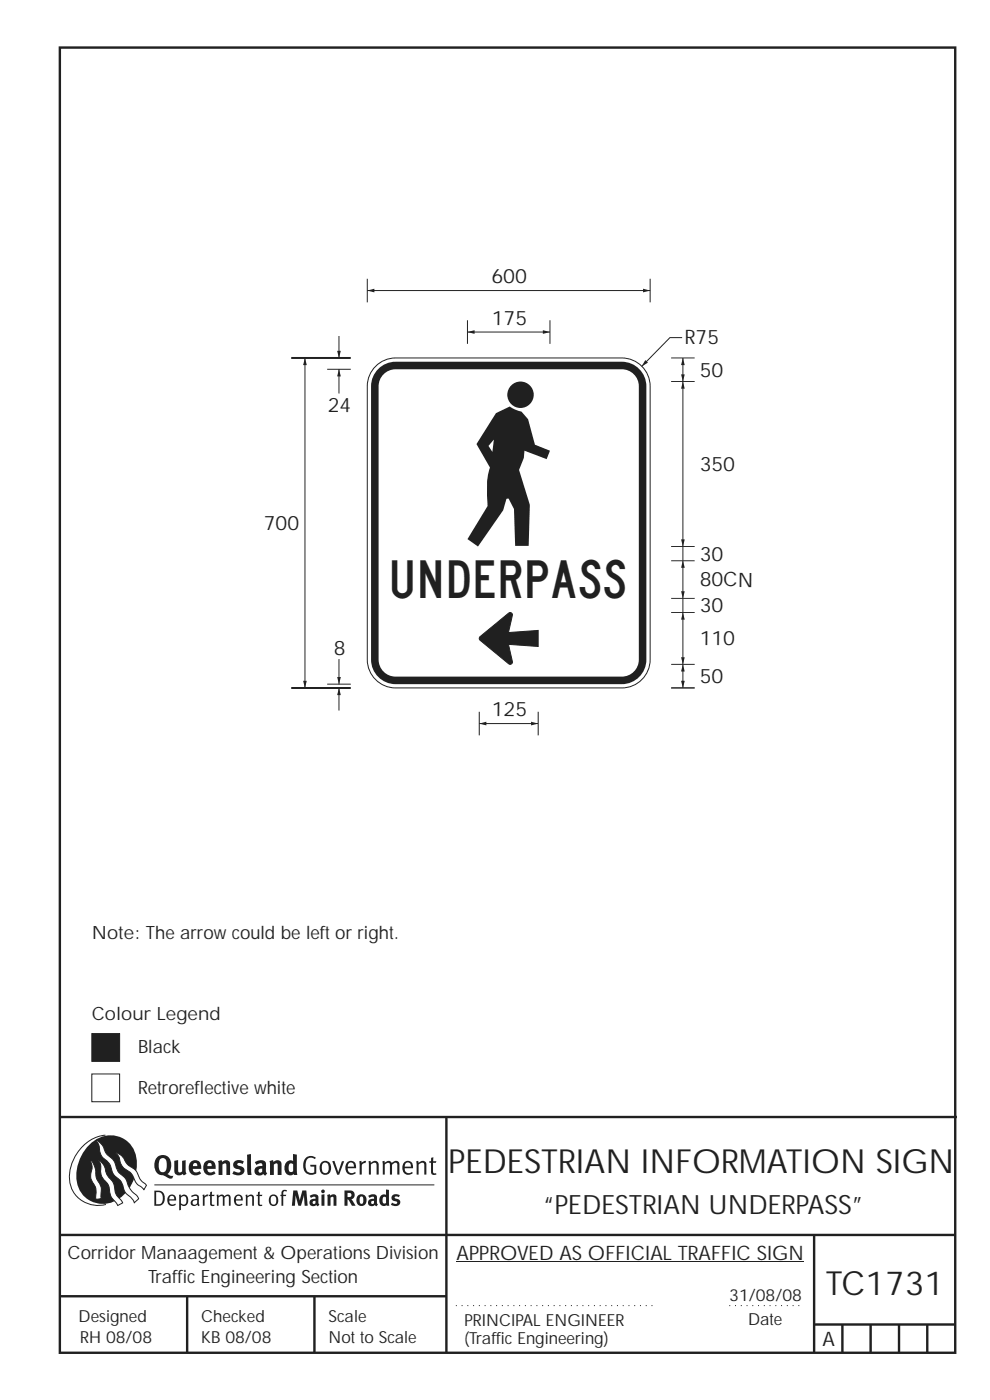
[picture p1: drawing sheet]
<svg xmlns="http://www.w3.org/2000/svg" width="210mm" height="297mm" viewBox="0 0 210 297" stroke-linecap="round" stroke-linejoin="round" font-family="sans-serif">
<g fill="none" stroke="#231f20" stroke-width=".51">
<path d="M12.7 10.1h189.9v276.9h-189.9zM12.7 237h190.3M94.7 236.9v50.1M12.7 262h190M12.7 275h82M39.7 275v12M66.7 275v12M172.7 262v25M172.7 281h30M178.7 281v6M184.7 281v6M190.7 281v6"/>
<path d="M196.7 281v6"/>
</g>
<path d="M96.7 277h41.8M154.7 277h15.1" fill="none" stroke="#231f20" stroke-width=".21" stroke-dasharray=".2 1" stroke-linecap="butt"/>
<path d="M96.9 267.7h73.6" fill="none" stroke="#231f20" stroke-width=".21"/>
<g fill="#231f20">
<path d="M64.9 245.6a1.61 1.61 0 0 1 2.1 0l-.2 .3a1.17 1.17 0 0 0-1.4-.2 1.17 1.17 0 0 0-.6 1.3 1.42 1.42 0 0 0 1.2 1.8l.7-.1v-1.2h-.8l-.1-.4h1.3v1.8a1.82 1.82 0 0 1-2.2 0 1.82 1.82 0 0 1-.6-2.1l.2-.7z" fill-rule="evenodd"/>
<path d="M68.2 246.5a1.77 1.77 0 0 0 .4 2.7 1.39 1.39 0 0 0 1.4-.5 1.39 1.39 0 0 0 .2-1.5 1.19 1.19 0 0 0-2-.7zM68.5 246.8a.83 .83 0 0 1 1 .1 .83 .83 0 0 1 .2 .9 .75 .75 0 0 1-.6 1.1 .75 .75 0 0 1-.8-.9v-.9z" fill-rule="evenodd"/>
<path d="M70.5 246.3h.4l.8 2.4 .8-2.4h.5l-1.1 2.9h-.4z" fill-rule="evenodd"/>
<path d="M73.6 246.7a1.74 1.74 0 0 0 .5 2.5l.9-.1 .5-.2-.2-.3a.89 .89 0 0 1-1.1 .2 .89 .89 0 0 1-.4-1h1.7a1.15 1.15 0 0 0-.4-1.4 1.15 1.15 0 0 0-1.5 .3zM74 246.8a.67 .67 0 0 1 .8-.1 .67 .67 0 0 1 .3 .8h-1.3z" fill-rule="evenodd"/>
<path d="M76.2 246.4l.4-.1 .1 .4 .5-.4h.5l-.2 .5a.61 .61 0 0 0-.8 .6v1.8h-.4z" fill-rule="evenodd"/>
<path d="M78.1 246.4l.5-.1 .1 .4a.89 .89 0 0 1 .9-.4 .89 .89 0 0 1 .7 .7v2.2h-.4v-2.2l-.1-.2-.3-.1-.8 .3v2.2h-.4z" fill-rule="evenodd"/>
<path d="M81.1 246.4l.4-.1 .1 .4a.83 .83 0 0 1 .8-.4 .83 .83 0 0 1 .7 .4 .86 .86 0 0 1 .9-.4 .86 .86 0 0 1 .7 .7v2.2h-.4l-.1-2.4a.5 .5 0 0 0-.8 .1l-.2 .2v2.1h-.5v-2.3l-.4-.2-.7 .3v2.2h-.4z" fill-rule="evenodd"/>
<path d="M85.7 246.7a1.74 1.74 0 0 0 .5 2.5l.9-.1 .5-.2-.2-.3a.89 .89 0 0 1-1.1 .2 .89 .89 0 0 1-.4-1h1.7a1.15 1.15 0 0 0-.5-1.4 1.15 1.15 0 0 0-1.4 .3zM86 246.8a.67 .67 0 0 1 .9-.1 .67 .67 0 0 1 .3 .8h-1.3z" fill-rule="evenodd"/>
<path d="M88.3 246.4l.4-.1 .1 .4a.89 .89 0 0 1 .9-.4 .89 .89 0 0 1 .7 .7v2.2h-.4v-2.2l-.1-.2-.3-.1-.8 .3v2.2h-.4z" fill-rule="evenodd"/>
<path d="M91.5 245.6l.4-.1v.8h.7l-.2 .4h-.5v2.1l.1 .1h.5l.1 .3a.71 .71 0 0 1-1.2-.6v-1.9h-.3v-.4h.3z" fill-rule="evenodd"/>
<path d="M37 246.3l.8-.2v2a.46 .46 0 0 0 .2 .6 .46 .46 0 0 0 .6-.2v-2.2l.8-.2v2.4l.2 .5-.6 .3-.2-.3a1.03 1.03 0 0 1-1.2 .3 1.03 1.03 0 0 1-.6-1.1z" fill-rule="evenodd"/>
<path d="M40.4 246.5a1.64 1.64 0 0 0 0 2.3 1.64 1.64 0 0 0 2.3 .1l-.4-.4a.78 .78 0 0 1-.9 .2 .78 .78 0 0 1-.5-.7h1.8a1.37 1.37 0 0 0-.6-1.7 1.37 1.37 0 0 0-1.7 .2zM41 246.9a.48 .48 0 0 1 .7-.1 .48 .48 0 0 1 .2 .6h-1z" fill-rule="evenodd"/>
<path d="M43.5 246.5a1.65 1.65 0 0 0-.2 2 1.65 1.65 0 0 0 1.9 .7l.5-.3-.3-.4a.78 .78 0 0 1-.9 .3 .78 .78 0 0 1-.5-.8h1.8a1.37 1.37 0 0 0-.6-1.7 1.37 1.37 0 0 0-1.7 .2zM44.1 246.9a.48 .48 0 0 1 .6-.1 .48 .48 0 0 1 .2 .6h-.9z" fill-rule="evenodd"/>
<path d="M46.3 246.3l.7-.2 .1 .4a.95 .95 0 0 1 1-.3 .95 .95 0 0 1 .7 .8v2.3h-.8v-2.3l-.3-.2-.5 .3v2.2h-.8z" fill-rule="evenodd"/>
<path d="M49.7 246.5a1.73 1.73 0 0 1 2-.1l-.2 .5-.6-.2a.42 .42 0 0 0-.6 .3l.2 .2a1.23 1.23 0 0 1 1.4 1.1 1.47 1.47 0 0 1-2.3 .9l-.3-.2 .3-.6 .7 .3a.47 .47 0 0 0 .7-.3 .87 .87 0 0 0-1-.5l-.4-.2-.1-.4z" fill-rule="evenodd"/>
<path d="M54.1 246.5l.3 .6 .3-.2a.62 .62 0 0 1 .9 .1v.4a1.21 1.21 0 0 0-1.3 .3 1.21 1.21 0 0 0-.2 1.3 1.19 1.19 0 0 0 1.7 0l.5 .4 .4-.5-.3-.3v-1.4a.96 .96 0 0 0-1.3-1.1zM55 248l.6-.1v.7a.43 .43 0 0 1-.6 .1 .43 .43 0 0 1 0-.7z" fill-rule="evenodd"/>
<path d="M57.2 246.3l.7-.2 .1 .4a.95 .95 0 0 1 1-.3 .95 .95 0 0 1 .7 .8v2.3h-.8v-2.3l-.3-.2-.5 .3v2.2h-.8z" fill-rule="evenodd"/>
<path d="M62.2 244.8v1.5a1.29 1.29 0 0 0-1.4 .2 1.29 1.29 0 0 0-.5 1.3 1.24 1.24 0 0 0 .5 1.3 1.24 1.24 0 0 0 1.5 0l.1 .2h.7l-.1-4.4zM61.5 246.9l.4-.1 .3 .2v1.5l-.3 .1a.48 .48 0 0 1-.6-.4 1.52 1.52 0 0 1 .2-1.3z" fill-rule="evenodd"/>
<path d="M52.4 245l.8-.2 .2 4.5h-.8l-.1-.2z" fill-rule="evenodd"/>
</g>
<path d="M22.4 240.8a9 9 0 0 0-7.4 10.9 6.2 6.2 0 0 0 7.5 3.8M32.7 251.4h59.4" fill="none" stroke="#231f20" stroke-width=".21"/>
<path d="M19.1 242.7a5.7 5.7 0 0 1 6.5-1.4 5.7 5.7 0 0 1 3.4 5.7 8.6 8.6 0 0 1-6.2 8.3 5.7 5.7 0 0 1-6.5-7 9.9 9.9 0 0 1 2.8-5.6z" fill-rule="evenodd" fill="#231f20"/>
<path d="M24.4 244.5a3.1 3.1 0 0 1 2.3 2.2l.8 .7a3.2 3.2 0 0 1 2 2.4l.4 .6 1.2 1.1-.6 .9-.2-.3a3.5 3.5 0 0 1-1.9-2.1 3.8 3.8 0 0 0-2.1-2.2 3.5 3.5 0 0 1-1-2.2zM20.4 241.9a3.4 3.4 0 0 1 1.9 2.4l.7 .9a3.3 3.3 0 0 1 1.7 2.6 4.4 4.4 0 0 0 1.7 2l.3 .3a6.1 6.1 0 0 0 2.5 3.7l.2 .5-.9 .9a6.1 6.1 0 0 0-1.9-2.3l-.4-.7a3.6 3.6 0 0 0-1.9-2.8l-.6-1a3.6 3.6 0 0 0-1.9-2.8 3.7 3.7 0 0 1-.8-2.4zM21 246.1a3.4 3.4 0 0 1 1.5 2.7l.6 1a3.8 3.8 0 0 1 1.4 3.1l.3 .7 1.2 1.6-1 .5-.5-.7a3.2 3.2 0 0 1-1.3-2.8 4.3 4.3 0 0 0-1.4-2.2 4.7 4.7 0 0 1-.5-3zM19.2 246.1a5.1 5.1 0 0 1 1.2 3.7l.3 .7a3.1 3.1 0 0 1 .7 2.9l.1 .9-1.1 .2-.1-.8a3.5 3.5 0 0 0-.9-3.3 3.6 3.6 0 0 1 .1-2.5z" fill-rule="evenodd" fill="#fff" stroke="#231f20" stroke-width=".21"/>
<g fill="#231f20">
<path d="M33.4 245.5a2.51 2.51 0 0 0 .4 3.7l.8 .1a2.78 2.78 0 0 0 2 .7l.2-.6h-.6l-.7-.3a2.56 2.56 0 0 0 0-3.8 1.83 1.83 0 0 0-2.1 .2zM34 245.8a.87 .87 0 0 1 1 .1 .87 .87 0 0 1 .4 .9v.4a1.17 1.17 0 0 1-.9 1.5l-.3-.1a2.38 2.38 0 0 1-.2-2.8z" fill-rule="evenodd"/>
<path d="M33.1 252.9v2.6a1.12 1.12 0 0 0 1.2-.3 1.12 1.12 0 0 0 .2-1.2l-.1-.5-.3-.5zM32.7 252.6h1.1a1.67 1.67 0 0 1 1.2 1.6 1.67 1.67 0 0 1-1.3 1.6h-1zM36.1 253.9l-.2 .5h1.1a.55 .55 0 0 0-.3-.6 .55 .55 0 0 0-.6 .1zM35.8 253.7a.95 .95 0 0 1 1.2-.1 .95 .95 0 0 1 .4 1.1h-1.5a.72 .72 0 0 0 .4 .8 .72 .72 0 0 0 .9-.2l.1 .3a1.15 1.15 0 0 1-1.5 0 1.15 1.15 0 0 1-.2-1.5zM38.4 254.1v1.1a.7 .7 0 0 0 .9 .2 .7 .7 0 0 0 .2-.9 .61 .61 0 0 0-.4-.7 .61 .61 0 0 0-.7 .3zM38 253.5l.3-.1 .1 .4a.95 .95 0 0 1 1.2-.2 .95 .95 0 0 1 .3 1.2 .92 .92 0 0 1-.5 .9 .92 .92 0 0 1-1-.1v1.1l-.4 .1zM40.9 254.8a.5 .5 0 0 0 .2 .8 .5 .5 0 0 0 .7-.4v-.6zM40.5 253.7a1 1 0 0 1 1.7 .3v1.4l.2 .2-.2 .3-.3-.4a.78 .78 0 0 1-1.4 0 .78 .78 0 0 1 .8-1.1h.5a.58 .58 0 0 0-.3-.7 .58 .58 0 0 0-.7 .2zM43 253.5l.3-.1 .1 .4 .3-.3 .5-.1-.2 .4a.52 .52 0 0 0-.6 .5v1.5h-.4zM44.6 252.9l.4-.1-.1 .7h.6l-.1 .2h-.5v1.5a.35 .35 0 0 0 .6 .3v.3a.57 .57 0 0 1-.6 .1 .57 .57 0 0 1-.3-.6v-1.6h-.3v-.2h.3zM45.9 253.5l.4-.1 .1 .4 .2-.2a.64 .64 0 0 1 1 .2 .7 .7 0 0 1 .8-.4 .7 .7 0 0 1 .5 .6v1.8h-.4v-1.7l-.2-.4-.7 .4v1.7h-.3v-1.7a.38 .38 0 0 0-.3-.4 .38 .38 0 0 0-.5 .2l-.1 .2v1.7h-.4zM50.2 253.9l-.2 .5h1.1a.55 .55 0 0 0-.2-.6 .55 .55 0 0 0-.7 .1zM49.9 253.7a.95 .95 0 0 1 1.2-.1 .95 .95 0 0 1 .4 1.1h-1.5a.72 .72 0 0 0 .4 .8 .72 .72 0 0 0 .9-.2l.1 .3a1.15 1.15 0 0 1-1.5 0 1.15 1.15 0 0 1-.2-1.5zM52.1 253.5l.3-.1 .1 .4a.72 .72 0 0 1 .8-.4 .72 .72 0 0 1 .6 .6v1.8h-.4v-1.6a.45 .45 0 0 0-.3-.5 .45 .45 0 0 0-.5 .2l-.2 .2v1.7h-.3zM54.7 252.9l.4-.1v.7h.6l-.1 .2h-.5v1.5a.35 .35 0 0 0 .5 .3v.3a.57 .57 0 0 1-.6 .1 .57 .57 0 0 1-.3-.6v-1.6h-.3v-.2h.3zM57.6 253.8l-.2 .8a.65 .65 0 0 0 .3 .8 .65 .65 0 0 0 .8-.2l.1-.1a.93 .93 0 0 0-.7-1.4zM57.3 253.7a1.12 1.12 0 0 1 1.4 0 1.12 1.12 0 0 1 .2 1.5 1.01 1.01 0 0 1-1.2 .6 1.01 1.01 0 0 1-.7-1.2zM59.9 252.6l.5-.2 .5 .1-.2 .3-.3-.1-.3 .2v.6h.6l-.1 .2h-.5v2.1h-.4v-2.1h-.2v-.2h.2zM62.2 252.5l-.3 3.3h.7l.1-2.3 .6 2.3h.5l.7-2.3 .1 2.3h.7l-.3-3.3h-.9l-.5 2.2-.5-2.2zM65.7 253.7l.3 .4a.51 .51 0 0 1 .5-.3 .51 .51 0 0 1 .4 .4v.1a.88 .88 0 0 0-1.1 .3 .88 .88 0 0 0 .2 1.2 .9 .9 0 0 0 1.1-.2l.3 .3 .4-.4-.3-.3v-1a.87 .87 0 0 0-.4-.9 .87 .87 0 0 0-1 .2zM66.4 254.8l.5-.1v.6l-.1 .1h-.3l-.2-.2zM68.2 253.4v2.4h.6v-2.5zM68.1 252.7a.4 .4 0 0 0 .8 0 .4 .4 0 0 0-.8 0zM69.4 253.5l.1 2.3h.6v-1.7a.33 .33 0 0 1 .4-.2 .33 .33 0 0 1 .2 .3v1.6h.7v-1.8a.75 .75 0 0 0-.6-.6 .75 .75 0 0 0-.8 .2v-.3zM73.1 252.5v3.3h.6v-1.4l.3 .3 .7 1.1h.7l-.9-1.4a.94 .94 0 0 0 .7-1 .94 .94 0 0 0-.9-.9zM73.7 253.1a.51 .51 0 0 1 .7 .1 .51 .51 0 0 1-.1 .7h-.6zM75.9 253.7a1.19 1.19 0 0 0-.1 1.7 1.19 1.19 0 0 0 1.7 0 1.19 1.19 0 0 0 0-1.6 1.19 1.19 0 0 0-1.6-.1zM76.5 253.9l.2-.1a.99 .99 0 0 1 0 1.6 1.06 1.06 0 0 1-.2-1.5zM78.1 253.7l.3 .4a.51 .51 0 0 1 .5-.3 .51 .51 0 0 1 .4 .4v.1a.88 .88 0 0 0-1.1 .3 .88 .88 0 0 0 .2 1.2 .9 .9 0 0 0 1.1-.2l.3 .3 .4-.4-.2-.3v-1a.87 .87 0 0 0-.5-.9 .87 .87 0 0 0-1 .2zM78.9 254.8l.4-.1v.6l-.1 .1h-.3l-.2-.2zM81.9 252.3v1.2a1.2 1.2 0 0 0-1.4 .6 1.2 1.2 0 0 0 .2 1.4l.5 .3 .8-.1v.1h.6l-.1-3.4zM81.4 253.9l.5 .1-.1 1.2a.46 .46 0 0 1-.5 0 .46 .46 0 0 1-.2-.6zM83.3 253.5a.79 .79 0 0 0-.2 1 .79 .79 0 0 0 1 .4 .33 .33 0 0 1 0 .5 .33 .33 0 0 1-.5-.1l-.5-.2-.2 .5a1.15 1.15 0 0 0 1.2 .3 1.15 1.15 0 0 0 .8-1 1.49 1.49 0 0 0-1.2-.8 .4 .4 0 0 1 .3-.3 .4 .4 0 0 1 .4 .1l.2 .1 .2-.4a1.47 1.47 0 0 0-1.5-.1z" fill-rule="evenodd"/>
</g>
<path d="M19.5 227.8h5.9v5.9h-5.9z" fill-rule="evenodd" fill="#fff" stroke="#231f20" stroke-width=".21"/>
<path d="M19.5 219.3h5.9v5.9h-5.9z" fill-rule="evenodd" fill="#231f20" stroke="#231f20" stroke-width=".21"/>
<path d="M99.2 70.4h17.5" fill="none" stroke="#231f20" stroke-width=".21"/>
<g fill="#231f20">
<path d="M115.1 70l1.6 .4-1.6 .4z"/>
<path d="M99.2 70.4l1.5-.4v.8z"/>
</g>
<path d="M144.7 71.6h-2.6l-6 6.1" fill="none" stroke="#231f20" stroke-width=".21"/>
<path d="M136.9 76.4l.5 .5-1.3 .8z" fill="#231f20"/>
<path d="M99.2 67.9v5M116.7 67.9v5M144.9 80.9v35M142.4 145.9h5" fill="none" stroke="#231f20" stroke-width=".21"/>
<g fill="#231f20">
<path d="M144.5 114.4h.8l-.4 1.5z"/>
<path d="M144.9 80.9l.3 1.6h-.7z"/>
</g>
<path d="M77.9 61.6h60" fill="none" stroke="#231f20" stroke-width=".21"/>
<g fill="#231f20">
<path d="M136.4 61.2l1.5 .4-1.5 .4z"/>
<path d="M77.9 61.6l1.5-.4v.8z"/>
</g>
<path d="M77.9 59.1v5M137.9 59.1v5M142.4 140.9h5M142.4 145.9h5M144.9 140.9v5" fill="none" stroke="#231f20" stroke-width=".21"/>
<g fill="#231f20">
<path d="M144.5 144.4h.7l-.3 1.5z"/>
<path d="M144.9 140.9l.3 1.6h-.7z"/>
</g>
<path d="M142.4 75.9h5M144.9 75.9v5M142.4 80.9h5" fill="none" stroke="#231f20" stroke-width=".21"/>
<g fill="#231f20">
<path d="M144.5 79.4h.7l-.3 1.5z"/>
<path d="M144.9 75.9l.3 1.6h-.7z"/>
</g>
<path d="M79.7 77.7a6 6 0 0 1 4.2-1.8h48a6 6 0 0 1 6 6v58a6 6 0 0 1-6 6h-48a6 6 0 0 1-6-6v-58a6 6 0 0 1 1.8-4.2z" fill-rule="evenodd" fill="#fff" stroke="#231f20" stroke-width=".21"/>
<path d="M80.2 78.3a5.2 5.2 0 0 1 3.7-1.6h48a5.2 5.2 0 0 1 5.2 5.2v58a5.2 5.2 0 0 1-5.2 5.2h-48a5.2 5.2 0 0 1-5.2-5.2v-58a5.2 5.2 0 0 1 1.5-3.6z" fill-rule="evenodd" fill="#231f20"/>
<path d="M81.4 79.4a3.6 3.6 0 0 1 2.5-1.1h48a3.6 3.6 0 0 1 3.6 3.6v58a3.6 3.6 0 0 1-3.6 3.6h-48a3.6 3.6 0 0 1-3.6-3.6v-58a3.6 3.6 0 0 1 1.1-2.5z" fill-rule="evenodd" fill="#fff"/>
<path d="M107.6 83.7a2.8 2.8 0 0 0 5.6 0 2.8 2.8 0 0 0-5.6 0zM105.2 87.6l2.9-1.4 1 .6 1.5 .5 1.4 1.6 1.5 5.4 3.2 1.3-.7 1.8-4.7-1.8-.2 1.5-1 2.6 2.3 7.4-.3 8.7h-2.8l-.3-7.8-1.1-2.2h-.5l-.7 2.4-5.3 7.7-2.2-1.5 4.2-7a21.6 21.6 0 0 1 .5-8.2l-2.8-5zM104.8 93.3l-.4 2.6-.8-1.3z" fill-rule="evenodd" fill="#231f20"/>
<path d="M101.8 135.1l6.1-5a.49 .49 0 0 1 .5-.1 .49 .49 0 0 1 .3 .5l-.8 3.7 6.3-.5v3.4l-6.3-.4 .8 3.7a.49 .49 0 0 1-.3 .5 .49 .49 0 0 1-.5-.1l-6.1-5a.51 .51 0 0 1 0-.7z" fill-rule="evenodd" fill="#231f20" stroke="#231f20" stroke-width=".21"/>
<path d="M144.9 129.9v11" fill="none" stroke="#231f20" stroke-width=".21"/>
<g fill="#231f20">
<path d="M144.5 139.4h.8l-.4 1.5z"/>
<path d="M144.9 129.9l.3 1.6h-.7z"/>
</g>
<path d="M142.4 119h5M142.4 115.9h5M144.9 115.9v14M142.4 129.9h5M142.4 126.9h5" fill="none" stroke="#231f20" stroke-width=".21"/>
<g fill="#231f20">
<path d="M144.5 125.4h.7l-.3 1.5z"/>
<path d="M144.9 118.9l.3 1.6h-.7z"/>
</g>
<path d="M101.7 153.5h12.5" fill="none" stroke="#231f20" stroke-width=".21"/>
<g fill="#231f20">
<path d="M112.6 153.1l1.6 .4-1.6 .4z"/>
<path d="M101.7 153.5l1.5-.4v.8z"/>
</g>
<path d="M71.9 146v4.7M101.7 151v5M114.2 151v5" fill="none" stroke="#231f20" stroke-width=".21"/>
<path d="M71.9 146l.4 1.5h-.8z" fill="#231f20"/>
<path d="M71.9 78.3v5.2" fill="none" stroke="#231f20" stroke-width=".21"/>
<path d="M71.9 78.3l.4 1.6h-.8z" fill="#231f20"/>
<path d="M71.9 71.3v4.6" fill="none" stroke="#231f20" stroke-width=".21"/>
<path d="M71.5 74.4h.8l-.4 1.5z" fill="#231f20"/>
<path d="M71.9 139.8v5.3" fill="none" stroke="#231f20" stroke-width=".21"/>
<path d="M71.5 143.6h.8l-.4 1.5z" fill="#231f20"/>
<path d="M64.7 75.9v70M69.4 78.3h5M69.4 145.1h5" fill="none" stroke="#231f20" stroke-width=".21"/>
<g fill="#231f20">
<path d="M64.3 144.4h.8l-.4 1.5z"/>
<path d="M64.7 75.9l.4 1.6h-.8z"/>
</g>
<path d="M61.8 75.9h12.6M61.8 146h12.6" fill="none" stroke="#231f20" stroke-width=".21"/>
<text font-size="8" fill="#231f20" x="83.2" y="126.9">UNDERPASS</text>
<g font-size="7.1" fill="#231f20">
<text x="95.1" y="248.8">PEDESTRIAN INFORMATION SIGN</text>
<text x="175.2" y="274.6">TC1731</text>
</g>
<text font-size="5.6" fill="#231f20" x="115.2" y="257.5">“PEDESTRIAN UNDERPASS”</text>
<g font-size="4.2" fill="#231f20">
<text x="104.3" y="60.1" transform="rotate(1 104.3 60.1)">600</text>
<text x="104.3" y="68.9" transform="rotate(1 104.3 68.9)">175</text>
<text x="145.3" y="73">R75</text>
<text x="148.4" y="79.9" transform="rotate(1 148.4 79.9)">50</text>
<text x="69.5" y="87.5">24</text>
<text x="148.4" y="99.9" transform="rotate(1 148.4 99.9)">350</text>
<text x="56" y="112.4">700</text>
<text x="148.4" y="119" transform="rotate(1 148.4 119)">30</text>
<text x="148.4" y="124.4" transform="rotate(1 148.4 124.4)">80CN</text>
<text x="148.4" y="129.9" transform="rotate(1 148.4 129.9)">30</text>
<text x="148.4" y="136.9" transform="rotate(1 148.4 136.9)">110</text>
<text x="70.8" y="138.9">8</text>
<text x="148.4" y="144.9" transform="rotate(1 148.4 144.9)">50</text>
<text x="104.3" y="151.9" transform="rotate(1 104.3 151.9)">125</text>
<text x="96.9" y="267.2">APPROVED AS OFFICIAL TRAFFIC SIGN</text>
<text x="174.4" y="285.6">A</text>
</g>
<g font-size="3.9" fill="#231f20">
<text x="19.5" y="199.2">Note: The arrow could be left or right.</text>
<text x="19.5" y="216.3">Colour Legend</text>
<text x="29.3" y="223.5">Black</text>
<text x="29.3" y="232">Retroreflective white</text>
<text x="14.3" y="267">Corridor Manaagement &amp; Operations Division</text>
<text x="31.4" y="272.1">Traffic Engineering Section</text>
</g>
<g font-size="3.5" fill="#231f20">
<text x="16.7" y="280.4">Designed</text>
<text x="42.7" y="280.4">Checked</text>
<text x="69.7" y="280.4">Scale</text>
<text x="98.5" y="281.3">PRINCIPAL ENGINEER</text>
<text x="154.7" y="276.1">31/08/08</text>
<text x="158.7" y="281">Date</text>
<text x="17" y="284.8">RH 08/08</text>
<text x="42.7" y="284.8">KB 08/08</text>
<text x="69.7" y="285">Not to Scale</text>
<text x="98.5" y="285.1">(Traffic Engineering)</text>
</g>
</svg>
